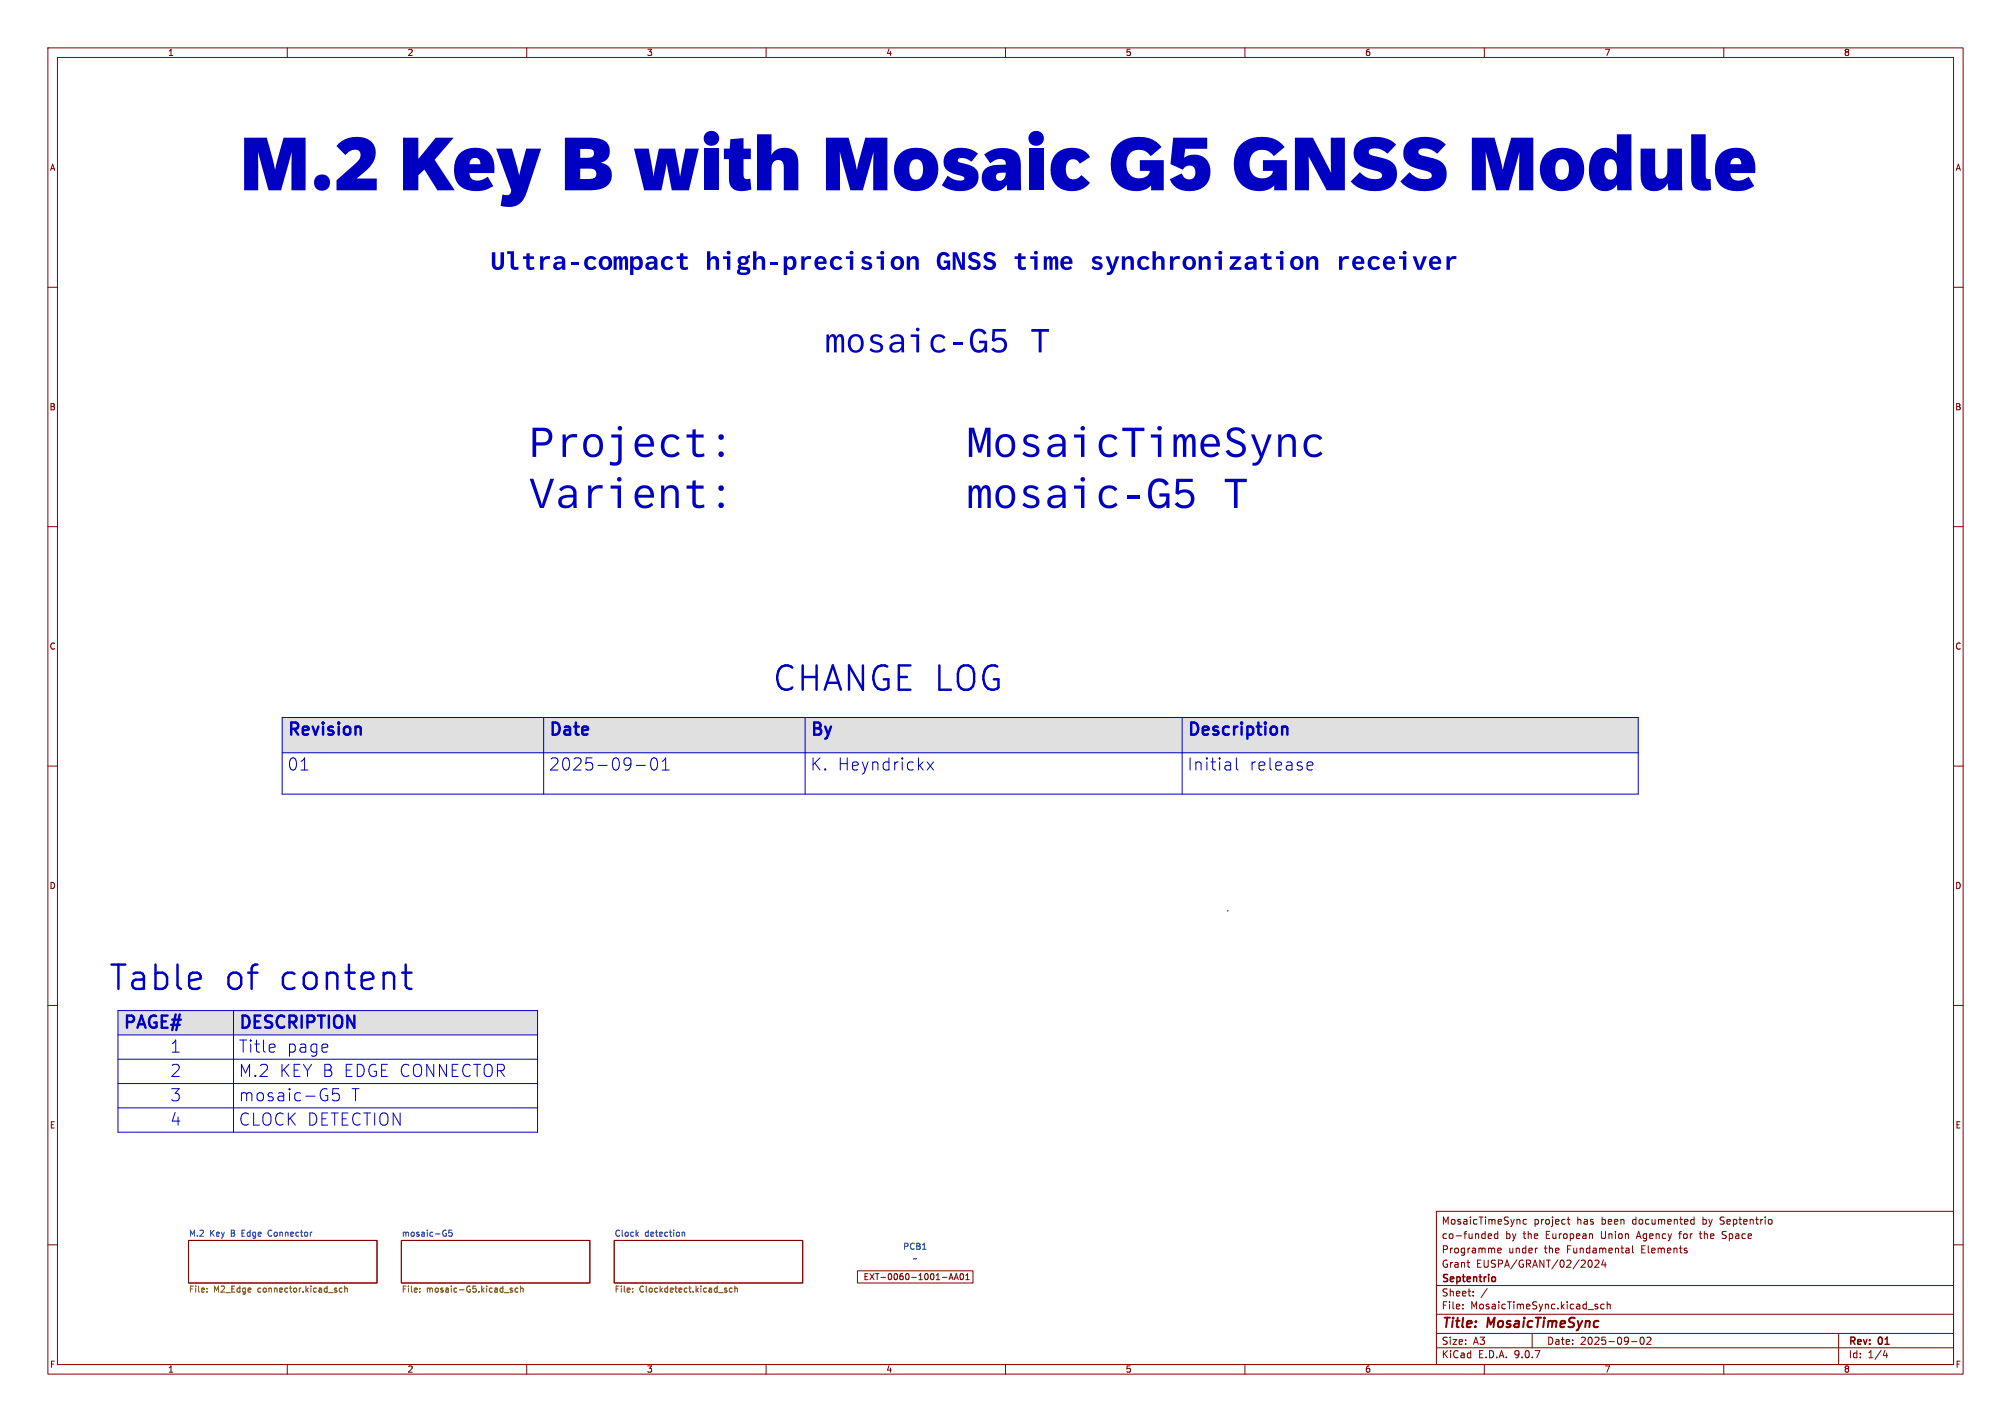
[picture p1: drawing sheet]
<svg xmlns="http://www.w3.org/2000/svg" width="420mm" height="297mm" viewBox="0 0 420 297" stroke-linecap="round" stroke-linejoin="round" font-family="sans-serif">
<g fill="none" stroke="#840000" stroke-width=".21">
<path d="M10 10h400v277h-400zM12 12h396v273h-396zM60 10v2M110 10v2M160 10v2M210 10v2M260 10v2M310 10v2M360 10v2M10 60h2M408 60h2M10 110h2"/>
<path d="M408 110h2M10 160h2M408 160h2M10 210h2M408 210h2M39.4 259.1h39.3v8.9h-39.3zM83.8 259.1h39.4v8.9h-39.4zM128.3 259.1h39.3v8.9h-39.3zM300 253h108v32h-108zM310.9 258.6h.5M310.9 257.8l.4-.1 .2 .3-.7 .2M312.8 257.2v1.5"/>
<path d="M312.8 257.8l-.4-.1-.3 .3 .1 .6h.6M318.8 254.8l-.4-.1-.3 .3 .1 .6h.6M327.3 254.7h.6M327.5 254.2v1.3l.4 .2M353.2 255.6h.6M353.2 254.8h.6M353.8 254.2v1.5M354.9 257.7h.5M359.7 258.6l.5 .1M359.9 257.2l-.2 .3 .2 .4M369.9 254.8l.2 .2-.2 .6M10 260h2"/>
<path d="M300 278.5h108M300 274.5h108M300 268.5h108M305.5 273.2v.2M305.5 272.5v.1M306.4 263.7h.5M306.8 264.7h.1M307.7 270.5v.2M307.7 269.8v.1M310.6 269.1l-1.3 1.9M312.8 261.2l.7-.2-.1-.2-.4-.1-.2 .2 .1 .7h.5M320 278.5v3"/>
<path d="M320.9 260.7h.2M332 263.2a.8 .8 0 0 1 .5 .7 .8 .8 0 0 1-.5 .8M333.1 263.3l.6-.1 .2 .4-.9 1.1h.9M333.3 272.9l.4 .1v.2l-.2 .2h-.3M333.3 272.4l.4 .1M334.9 263.1l-.4 1.1h.9M335 272.5l-.4-.1-.3 .3 .1 .6h.6M335.2 263.7v1M335.7 272.5l.2-.1 .3 .1 .1 .9M335.7 271.9v1.5M340.2 260.8v.9M340.2 261.6l-.1 .1"/>
<path d="M340.2 261l-.1 .1M340.9 260.2v1.3l.3 .2M342.7 279.4l.2-.1a.8 .8 0 0 1 .5 .7 .8 .8 0 0 1-.5 .8l-.2-.2-.2-.4zM343.9 279.4l.6-.1 .3 .4-.9 1.1h.9M384 278.5v6.5M408 260h2M60 285v2M110 285v2M160 285v2M210 285v2M260 285v2M300 281.5h108"/>
<path d="M310 285v2M340.7 280.2h1.2M360 285v2M393.7 282l-.4 1.1h.9M394 282.6v1"/>
</g>
<path d="M311.8 266.7l.4 .1 .1 .2v.5l-.5 .2" fill="none" stroke="#840000" stroke-width=".3"/>
<g fill="#e0e0e0">
<path d="M24.6 211.1h24.2v5.1h-24.2z"/>
<path d="M48.8 211.1h63.5v5.1h-63.5z"/>
<path d="M58.9 149.9h54.6v7.3h-54.6z"/>
<path d="M113.5 149.9h54.6v7.3h-54.6z"/>
<path d="M168.1 149.9h78.8v7.3h-78.8z"/>
<path d="M246.9 149.9h95.2v7.3h-95.2z"/>
</g>
<path d="M39.4 259.1h39.3v8.9h-39.3zM83.8 259.1h39.4v8.9h-39.4zM128.3 259.1h39.3v8.9h-39.3zM179.1 265.4h24.1v2.6h-24.1zM198.2 267.3l.4-1.3 .4 1.3M198.3 266.9h.6M199.3 267.3l.4-1.3 .4 1.3M199.4 266.9h.6M200.6 266.1l.2-.1a.68 .68 0 0 1 .4 .6 .68 .68 0 0 1-.4 .7l-.3-.5zM201.7 267.3h.7M201.7 266.4l.4-.4v1.3" fill="none" stroke="#840000" stroke-width=".21"/>
<path d="M92.9 256.9l.3 .1M93 257.7h.2v.4l-.3 .1M94.4 256.9h-.6l-.1 .6h.6l.1 .6-.2 .1-.5-.1M133 257.7l.3 .5M133.3 257.4l-.5 .4M142.5 257.4v.8M142.5 257.5l.4-.1 .1 .8" fill="none" stroke="#006464" stroke-width=".21"/>
<g fill="none" stroke="#725600" stroke-width=".21">
<path d="M43.2 269.8v.1M43.2 269.1v.1M71.5 269.1l-.4-.1-.2 .3 .1 .5h.5M72 269.2l.5-.1 .1 .8M72 268.6v1.3M87.7 269.8v.1M87.7 269.1v.1M107 269.1l-.3-.1-.2 .2 .1 .2 .4 .1v.3h-.5M108.2 269.1l-.4-.1-.2 .3 .1 .5h.5M108.7 269.2l.5-.1 .1 .8M108.7 268.6v1.3M132.1 269.8v.1"/>
<path d="M132.1 269.1v.1M151.5 269.5h.3v.2l-.4 .2M151.5 269l.3 .1M152.9 269.1l-.3-.1-.3 .3 .1 .5h.5M153.5 269.2l.5-.1v.8M153.5 268.6v1.3"/>
</g>
<g fill="none" stroke="#0000c2" stroke-width=".51">
<path d="M62.1 151.1l-.3-.2h-1v2.5M67.5 150.9l-.1 .1 .1 .1M67.5 150.9l.1 .1-.1 .1M67.5 150.9v.2M70.7 150.9l-.1 .1 .1 .1M70.7 150.9l.2 .1-.2 .1M70.7 150.9v.2M116.6 151.3l-.6-.4h-.6v2.5M120.3 150.9v2.2M171.2 151.1l-.3-.2h-.9v2.5M250 151.3l-.6-.4h-.6v2.5M259.3 150.9l-.1 .1 .1 .1"/>
<path d="M259.3 150.9l.1 .1-.1 .1M259.3 150.9v.2M262.8 150.9v2.2M264.3 150.9l-.2 .1 .2 .1M264.3 150.9l.1 .1-.1 .1M264.3 150.9v.2M268.1 151.8l.6 .1 .2 .2v1.3M27.9 212.4l-.4-.3h-1v2.6M28.7 214.7l.9-2.6 .8 2.6M32.6 212.2a.92 .92 0 0 0-1.2 .3M35 212.1h-1.2v2.6M36.7 211.9l-.7 3.2"/>
<path d="M37.5 211.9l-.7 3.2M51.9 212.5l-.6-.4h-.6v2.6M54.4 212.1h-1.2v2.6M56.8 212.2l-.9-.1-.4 .3M59.4 212.4a.87 .87 0 0 0-1.4 .1M61.8 212.4l-.4-.3h-.9v2.6M63 212.1v2.6M65.5 212.4l-.3-.3h-1v2.6M66.4 212.1h1.4M67.1 212.1v2.6M68.7 212.1v2.6M69.9 212.5a.86 .86 0 0 1 1.4 0"/>
<path d="M74 212.1v2.6l-1.4-2.6v2.6"/>
</g>
<g fill="none" stroke="#0000c2" stroke-width=".21">
<path d="M58.9 157.2h283.2M58.9 149.9h283.2v16h-283.2zM113.5 149.9v16M132.9 159.9h1.9M136.1 158.5a.61 .61 0 0 1 .6-.2 .61 .61 0 0 1 .5 .5 1.31 1.31 0 0 1-.7 2 1.55 1.55 0 0 1-.4-2.3zM138.3 159l.7-.7v2.5M168.1 149.9v16M193.6 159.1l1.4 1.7M195 159.1l-1.4 1.7M246.9 149.9v16M258.2 158.3v2.2l.4 .3M273.3 159.1l.8 .2 .1 .4-1.2 .3"/>
<path d="M138.3 160.8h1.4M274.1 160.7l-.8 .1M256.3 190.2h.1M24.6 216.2h87.7M24.6 211.1h87.7v25.4h-87.7zM48.8 211.1v25.4M24.6 221.2h87.7M24.6 226.3h87.7M24.6 231.4h87.7M67.7 227.4l.6 .1M68 228.8h.4v.9l-.7 .2M70.7 227.4h-1.2l-.1 1.2 .4-.3 .8 .2 .3 .3-.2 .9-.3 .2h-.6l-.4-.2"/>
</g>
<g fill="#0000c2">
<path d="M143.4 90.7h1.2v-1h.7v1h1.6v.7h-1.6v3l.2 .3 .3 .1 1.3-.1v.6l-.6 .2a1.34 1.34 0 0 1-1.9-1.2v-2.9h-1.2z"/>
<path d="M202.3 89.3h1.1l1.2 4.4 1.2-4.4h1.1v6.1h-.7v-5.2l-1.3 4.3h-.6l-1.3-4.3 .1 5.2h-.8z"/>
<path d="M208.5 91.2a2.1 2.1 0 0 1 2.5-.3 2.1 2.1 0 0 1 1 2.2 2.11 2.11 0 0 1-2 2.4 2.11 2.11 0 0 1-2.1-2.4h.7a1.43 1.43 0 0 0 .4 1.4 1.43 1.43 0 0 0 1.5 .3 2.3 2.3 0 0 0 0-3.4 1.42 1.42 0 0 0-1.5 .2 1.42 1.42 0 0 0-.4 1.5h-.7l.2-1.3z"/>
<path d="M214.1 91.1a2.33 2.33 0 0 1 2.8 .2l-.4 .5a1.21 1.21 0 0 0-2.1 .1l.3 .5a3.9 3.9 0 0 1 2.3 1.2 1.43 1.43 0 0 1-1.6 1.9l-1.1-.2-.6-.3-.2-.2 .4-.5a1.59 1.59 0 0 0 2.5 .1v-.5a1.98 1.98 0 0 0-1.6-.7 1.22 1.22 0 0 1-1-.9 1.22 1.22 0 0 1 .3-1.2z"/>
<path d="M219.1 91.3a2.02 2.02 0 0 1 3.4 .7l.1 3.4h-.7v-.7a1.86 1.86 0 0 1-3.1 0l-.1-.6h.7a1.19 1.19 0 0 0 1.1 .9 1.19 1.19 0 0 0 1.2-.7l.1-1.1-1.6 .1-.5 .3-.3 .5h-.7a1.41 1.41 0 0 1 1.5-1.4h1.6a1.22 1.22 0 0 0-.6-1.4 1.22 1.22 0 0 0-1.5 .3l-.4 .4-.4-.5z"/>
<path d="M224.3 90.7h2.2v4.7h-.7v-4h-1.5z"/>
<path d="M230 91.4a2.3 2.3 0 0 1 3.4 .1l-.5 .4a1.49 1.49 0 0 0-1.8-.5 1.49 1.49 0 0 0-.9 1.7 1.58 1.58 0 0 0 .9 1.7 1.58 1.58 0 0 0 1.9-.5l.4 .5a2.32 2.32 0 0 1-2.9 .5 2.32 2.32 0 0 1-1-2.7z"/>
<path d="M234.4 89.3h4.6v.7h-1.9v5.4h-.8v-5.4h-1.9z"/>
<path d="M240.3 90.7h2.2v4.7h-.7v-4h-1.5z"/>
<path d="M245.1 90.7h.6l.1 .7a.96 .96 0 0 1 .9-.8 .96 .96 0 0 1 1 .9 1.02 1.02 0 0 1 1.1-.8 1.02 1.02 0 0 1 .9 1.1v3.6h-.7v-2.8a1.3 1.3 0 0 0-.3-1.3 .83 .83 0 0 0-.9 1.1l-.1 3h-.7v-2.8a1.28 1.28 0 0 0-.3-1.3 .83 .83 0 0 0-.9 1.1v3h-.7z"/>
<path d="M251.4 91.2a2.06 2.06 0 0 1 2.5-.2 2.06 2.06 0 0 1 .9 2.3h-3.3a1.53 1.53 0 0 0 .9 1.6 1.53 1.53 0 0 0 1.8-.6l.4 .5a2.29 2.29 0 0 1-2.8 .5 2.29 2.29 0 0 1-1.1-2.6h3.3a1.29 1.29 0 0 0-1.2-1.4 1.29 1.29 0 0 0-1.3 1.4h-.8l.3-.9z"/>
<path d="M256.7 89.7a2.37 2.37 0 0 1 3.4 .6l-.6 .4a1.42 1.42 0 0 0-2.5-.2v.6a2.17 2.17 0 0 0 1.5 .9 1.8 1.8 0 0 1 1.6 2.4 2.35 2.35 0 0 1-4.1-.2l.7-.3a1.54 1.54 0 0 0 1.3 1 1.54 1.54 0 0 0 1.4-.9v-.5a1.73 1.73 0 0 0-1.4-.9l-.6-.2a1.58 1.58 0 0 1-.7-2.7z"/>
<path d="M261.3 90.7h.7l1.5 3.9 1.3-3.9h.8l-2.1 5.4a1.57 1.57 0 0 1-2 1.1l.1-.6a1.29 1.29 0 0 0 1.5-1.2z"/>
<path d="M266.9 90.7h.7v.9a1.58 1.58 0 0 1 1.8-.9 1.58 1.58 0 0 1 1.2 1.6v3.1h-.7v-2.9a1.15 1.15 0 0 0-1.2-1.2 1.15 1.15 0 0 0-1 1.4v2.7h-.8z"/>
<path d="M272.8 91.4a2.3 2.3 0 0 1 3.4 .1l-.5 .4a1.49 1.49 0 0 0-1.9-.5 1.49 1.49 0 0 0-.8 1.7 1.58 1.58 0 0 0 .9 1.7 1.58 1.58 0 0 0 1.9-.5l.4 .5a2.32 2.32 0 0 1-2.9 .5 2.32 2.32 0 0 1-1-2.7z"/>
<path d="M143.4 101.4h1.2v-1l.7-.1v1.1h1.6v.7h-1.6v3l.2 .3 .3 .1 1.3-.2v.7l-.6 .1a1.34 1.34 0 0 1-1.9-1.1v-2.9h-1.2z"/>
<path d="M202.3 101.4h.6l.1 .7a.96 .96 0 0 1 1-.8 .96 .96 0 0 1 .9 .8 1.02 1.02 0 0 1 1.1-.8 1.02 1.02 0 0 1 .9 1.2v3.6h-.7v-2.8a1.3 1.3 0 0 0-.3-1.3 .83 .83 0 0 0-.9 1v3.1h-.7v-2.8a1.28 1.28 0 0 0-.4-1.3 .83 .83 0 0 0-.9 1v3.1h-.7z"/>
<path d="M208.5 101.8a2.1 2.1 0 0 1 2.5-.3 2.1 2.1 0 0 1 1 2.2 2.11 2.11 0 0 1-2 2.5 2.11 2.11 0 0 1-2.1-2.5h.7a1.43 1.43 0 0 0 .4 1.5 1.43 1.43 0 0 0 1.5 .3 2.3 2.3 0 0 0 0-3.5 1.42 1.42 0 0 0-1.5 .3 1.42 1.42 0 0 0-.4 1.4h-.7l.2-1.2z"/>
<path d="M214.1 101.8a2.33 2.33 0 0 1 2.8 .1l-.4 .5a1.21 1.21 0 0 0-2.1 .2l.3 .5a3.9 3.9 0 0 1 2.3 1.2 1.43 1.43 0 0 1-1.6 1.9l-1.1-.2-.6-.3-.2-.2 .4-.5a1.59 1.59 0 0 0 2.5 .1v-.5a1.98 1.98 0 0 0-1.6-.8 1.22 1.22 0 0 1-1-.8 1.22 1.22 0 0 1 .3-1.2z"/>
<path d="M219.1 101.9a2.02 2.02 0 0 1 3.4 .8l.1 3.4h-.7v-.7a1.86 1.86 0 0 1-3.1 0l-.1-.6h.7a1.19 1.19 0 0 0 1.1 .8 1.19 1.19 0 0 0 1.2-.7l.1-1-1.6 .1-.5 .2-.3 .6h-.7a1.41 1.41 0 0 1 1.5-1.4l1.6-.1a1.22 1.22 0 0 0-.6-1.3 1.22 1.22 0 0 0-1.5 .3l-.4 .3-.4-.4z"/>
<path d="M224.3 101.4h2.2v4.7h-.7v-4h-1.5z"/>
<path d="M230 102.1a2.3 2.3 0 0 1 3.4 0l-.5 .5a1.49 1.49 0 0 0-1.8-.5 1.49 1.49 0 0 0-.9 1.7 1.58 1.58 0 0 0 .9 1.7 1.58 1.58 0 0 0 1.9-.5l.4 .5a2.32 2.32 0 0 1-2.9 .4 2.32 2.32 0 0 1-1-2.7z"/>
<path d="M235.4 103.4h2.6v.7h-2.6z"/>
<path d="M240.5 100.6a2.28 2.28 0 0 1 3.6 .5l-.7 .4a1.48 1.48 0 0 0-1.6-.9 1.48 1.48 0 0 0-1.2 1.4 3.3 3.3 0 0 0 .9 3.3 1.47 1.47 0 0 0 1.5-.1 1.47 1.47 0 0 0 .5-1.5h-1.4v-.7h2.1v3.1h-.6v-.7a2.08 2.08 0 0 1-2.3 .7 2.08 2.08 0 0 1-1.4-1.9l-.1-1.2 .1-1.2z"/>
<path d="M245.7 100h3.4v.7h-2.8l-.1 1.8a2.06 2.06 0 0 1 3.2 1.3 2.06 2.06 0 0 1-2.5 2.4l-.8-.2-.8-.7 .6-.5a1.49 1.49 0 0 0 2 .7 1.49 1.49 0 0 0 .7-2 1.65 1.65 0 0 0-2.5-.1l-.6-.3z"/>
<path d="M138.3 53.9a1.49 1.49 0 0 1 2.3 .2l-.5 .3a.78 .78 0 0 0-1-.2 .78 .78 0 0 0-.3 1 .78 .78 0 0 0 .6 .7 .78 .78 0 0 0 .8-.4l.4 .4a1.51 1.51 0 0 1-2.1 .2 1.51 1.51 0 0 1-.2-2.2z"/>
<path d="M141.3 53.5h.7l.1-.6h.6v.6h.9v.6h-.9v1.3a.53 .53 0 0 0 .4 .5 .53 .53 0 0 0 .5-.2l.1 .5a1.05 1.05 0 0 1-1.7-.6v-1.5h-.7z"/>
<path d="M186.4 53.8a1.43 1.43 0 0 1 2.2 .3 1.43 1.43 0 0 1-.5 2 1.43 1.43 0 0 1-2-.6l-.1-.6h.7a.7 .7 0 0 0 .7 .9 .7 .7 0 0 0 .7-.9 .7 .7 0 0 0-.7-.9 .7 .7 0 0 0-.7 .9h-.7l.2-.7z"/>
<path d="M189.4 53.5h.6v.5a.97 .97 0 0 1 1.2-.5 .97 .97 0 0 1 .7 1.1v1.7h-.7v-1.6a.58 .58 0 0 0-.6-.6 .58 .58 0 0 0-.5 .7v1.5h-.7z"/>
<path d="M269.9 53.8a1.43 1.43 0 0 1 2.1 .3 1.43 1.43 0 0 1-.5 2 1.43 1.43 0 0 1-2-.6l-.1-.6h.8a.7 .7 0 0 0 .6 .9 .7 .7 0 0 0 .7-.9 .7 .7 0 0 0-.7-.9 .7 .7 0 0 0-.6 .9h-.8l.2-.7z"/>
<path d="M272.8 53.5h.6l.1 .5a.97 .97 0 0 1 1.1-.5 .97 .97 0 0 1 .7 1.1v1.7h-.7v-1.6a.58 .58 0 0 0-.6-.6 .58 .58 0 0 0-.5 .7v1.5h-.7z"/>
<path d="M298.9 53.8a1.29 1.29 0 0 1 1.6-.1 1.29 1.29 0 0 1 .5 1.4h-1.8a.78 .78 0 0 0 .5 .8 .78 .78 0 0 0 .9-.3l.3 .4a1.46 1.46 0 0 1-1.8 .3 1.46 1.46 0 0 1-.6-1.7h1.8a.57 .57 0 0 0-.6-.6 .57 .57 0 0 0-.5 .6h-.7z"/>
<path d="M302.1 53.5h.7v.5a1.08 1.08 0 0 1 1.4-.5l-.1 .6a.91 .91 0 0 0-1.3 .9v1.3h-.7z"/>
<path d="M207.3 68.7h2.7v.6h-2.2l-.1 1.4a1.66 1.66 0 0 1 2.6 1.3 1.66 1.66 0 0 1-2.4 1.6l-.9-.6 .5-.4a1.18 1.18 0 0 0 1.7 .4 1.18 1.18 0 0 0 .2-1.7l-.8-.3-.5 .1-.5 .3-.4-.2z"/>
<circle cx="150.6" cy="91.3" r=".59"/>
<circle cx="150.6" cy="94.9" r=".59"/>
<circle cx="226.1" cy="89.4" r=".48"/>
<circle cx="242.2" cy="89.4" r=".48"/>
<circle cx="150.6" cy="102" r=".59"/>
<circle cx="150.6" cy="105.5" r=".59"/>
<circle cx="226.1" cy="100.1" r=".48"/>
</g>
<text font-size="15.9" fill="#0000c2" x="50.1" y="44">M.2 Key B with Mosaic G5 GNSS Module</text>
<g font-size="8.8" fill="#0000c2">
<text x="110.5" y="97.8">Project:</text>
<text x="110.5" y="108.4">Varient:</text>
<text x="257.8" y="108.4">T</text>
</g>
<g font-size="7.1" fill="#0000c2">
<text x="172.3" y="75.5">mosaic-G5</text>
<text x="215.1" y="75.5">T</text>
<text x="161.1" y="145">CHANGE LOG</text>
<text x="22.5" y="207.5">Table</text>
<text x="47" y="207.5">of</text>
<text x="58.9" y="207.5">content</text>
</g>
<g font-size="5.3" fill="#0000c2">
<text x="102.4" y="57.8">Ultra-compact</text>
<text x="147.3" y="57.8">high-precision</text>
<text x="195.4" y="57.8">GNSS time</text>
<text x="227.5" y="57.8">synchronization</text>
<text x="278.9" y="57.8">receiver</text>
</g>
<g font-size="3.5" fill="#0000c2">
<text x="59.9" y="154.9">Revision</text>
<text x="114.5" y="154.9">Date</text>
<text x="169.1" y="154.9">By</text>
<text x="247.8" y="154.9">Description</text>
<text x="59.9" y="161.2">01</text>
<text x="114.5" y="161.2">2025-09-01</text>
<text x="169.1" y="161.2">K. Heyndrickx</text>
<text x="247.8" y="161.2">Initial</text>
<text x="260.7" y="161.2">release</text>
<text x="25.6" y="216.1">PAGE#</text>
<text x="35.5" y="220.1">1</text>
<text x="49.7" y="216.1">DESCRIPTION</text>
<text x="49.7" y="220.1">Title</text>
<text x="59.7" y="220.1">page</text>
<text x="35.5" y="225.2">2</text>
<text x="49.7" y="225.2">M.2</text>
<text x="58.1" y="225.2">KEY B EDGE CONNECTOR</text>
<text x="35.5" y="230.3">3</text>
<text x="49.7" y="230.3">mosaic-G5</text>
<text x="73.1" y="230.3">T</text>
<text x="35.5" y="235.3">4</text>
<text x="49.7" y="235.3">CLOCK DETECTION</text>
</g>
<g font-size="2.8" fill="#840000">
<text x="301" y="277.9">Title:</text>
<text x="310.6" y="277.9">MosaicTimeSync</text>
</g>
<g font-size="2.1" fill="#840000">
<text x="301" y="256">MosaicTimeSync</text>
<text x="320.3" y="256">project</text>
<text x="329.4" y="256">has</text>
<text x="334.6" y="256">been</text>
<text x="341.2" y="256">documented</text>
<text x="356" y="256">by</text>
<text x="359.8" y="256">Septentrio</text>
<text x="301" y="262">Programme</text>
<text x="301" y="259">co-funded</text>
<text x="314.4" y="259">by</text>
<text x="315" y="262">under</text>
<text x="318.2" y="259">the</text>
<text x="322.6" y="262">the</text>
<text x="323" y="259">European</text>
<text x="327.4" y="262">Fundamental</text>
<text x="334.6" y="259">Union</text>
<text x="342.3" y="259">Agency</text>
<text x="343" y="262">Elements</text>
<text x="351.3" y="259">for</text>
<text x="355.7" y="259">the</text>
<text x="360.5" y="259">Space</text>
<text x="301" y="268.2">Septentrio</text>
<text x="301" y="265">Grant</text>
<text x="308.3" y="265">EUSPA/GRANT/02/2024</text>
<text x="301" y="273.7">File:</text>
<text x="301" y="271">Sheet:</text>
<text x="307.1" y="273.7">MosaicTimeSync.kicad_sch</text>
<text x="301" y="281.1">Size:</text>
<text x="307.6" y="281.1">A3</text>
<text x="323" y="281.1">Date:</text>
<text x="330" y="281.1">2025-09-02</text>
<text x="386" y="281.3">Rev:</text>
<text x="392.4" y="281.3">01</text>
<text x="301" y="283.9">KiCad</text>
<text x="308.7" y="283.9">E.D.A.</text>
<text x="316.3" y="283.9">9.0.7</text>
<text x="386" y="283.9">Id:</text>
<text x="390.1" y="283.9">1/4</text>
</g>
<g font-size="1.8" fill="#840000">
<text x="35" y="11.9">1</text>
<text x="85" y="11.9">2</text>
<text x="135" y="11.9">3</text>
<text x="185" y="11.9">4</text>
<text x="235" y="11.9">5</text>
<text x="285" y="11.9">6</text>
<text x="335" y="11.9">7</text>
<text x="385" y="11.9">8</text>
<text x="10.3" y="35.9">A</text>
<text x="408.3" y="35.9">A</text>
<text x="10.3" y="85.9">B</text>
<text x="408.2" y="85.9">B</text>
<text x="10.3" y="135.9">C</text>
<text x="408.2" y="135.9">C</text>
<text x="10.3" y="185.9">D</text>
<text x="408.2" y="185.9">D</text>
<text x="10.3" y="235.9">E</text>
<text x="408.3" y="235.9">E</text>
<text x="180.3" y="267.6">EXT-0060-1001-AA01</text>
<text x="10.3" y="285.9">F</text>
<text x="35" y="286.9">1</text>
<text x="85" y="286.9">2</text>
<text x="135" y="286.9">3</text>
<text x="185" y="286.9">4</text>
<text x="235" y="286.9">5</text>
<text x="285" y="286.9">6</text>
<text x="335" y="286.9">7</text>
<text x="385" y="286.9">8</text>
<text x="408.3" y="285.9">F</text>
</g>
<g font-size="1.8" fill="#006464">
<text x="39.4" y="258.4">M.2</text>
<text x="43.8" y="258.4">Key</text>
<text x="48.3" y="258.4">B</text>
<text x="50.7" y="258.4">Edge</text>
<text x="56.5" y="258.4">Connector</text>
<text x="83.8" y="258.4">mosaic-G5</text>
<text x="128.3" y="258.4">Clock</text>
<text x="134.6" y="258.4">detection</text>
<text x="188.5" y="261.2">PCB1</text>
<text x="190.6" y="263.8">~</text>
</g>
<g font-size="1.8" fill="#725600">
<text x="39.4" y="270.3">File:</text>
<text x="44.6" y="270.3">M2_Edge</text>
<text x="53.9" y="270.3">connector.kicad_sch</text>
<text x="83.8" y="270.3">File:</text>
<text x="89" y="270.3">mosaic-G5.kicad_sch</text>
<text x="128.3" y="270.3">File:</text>
<text x="133.5" y="270.3">Clockdetect.kicad_sch</text>
</g>
</svg>
